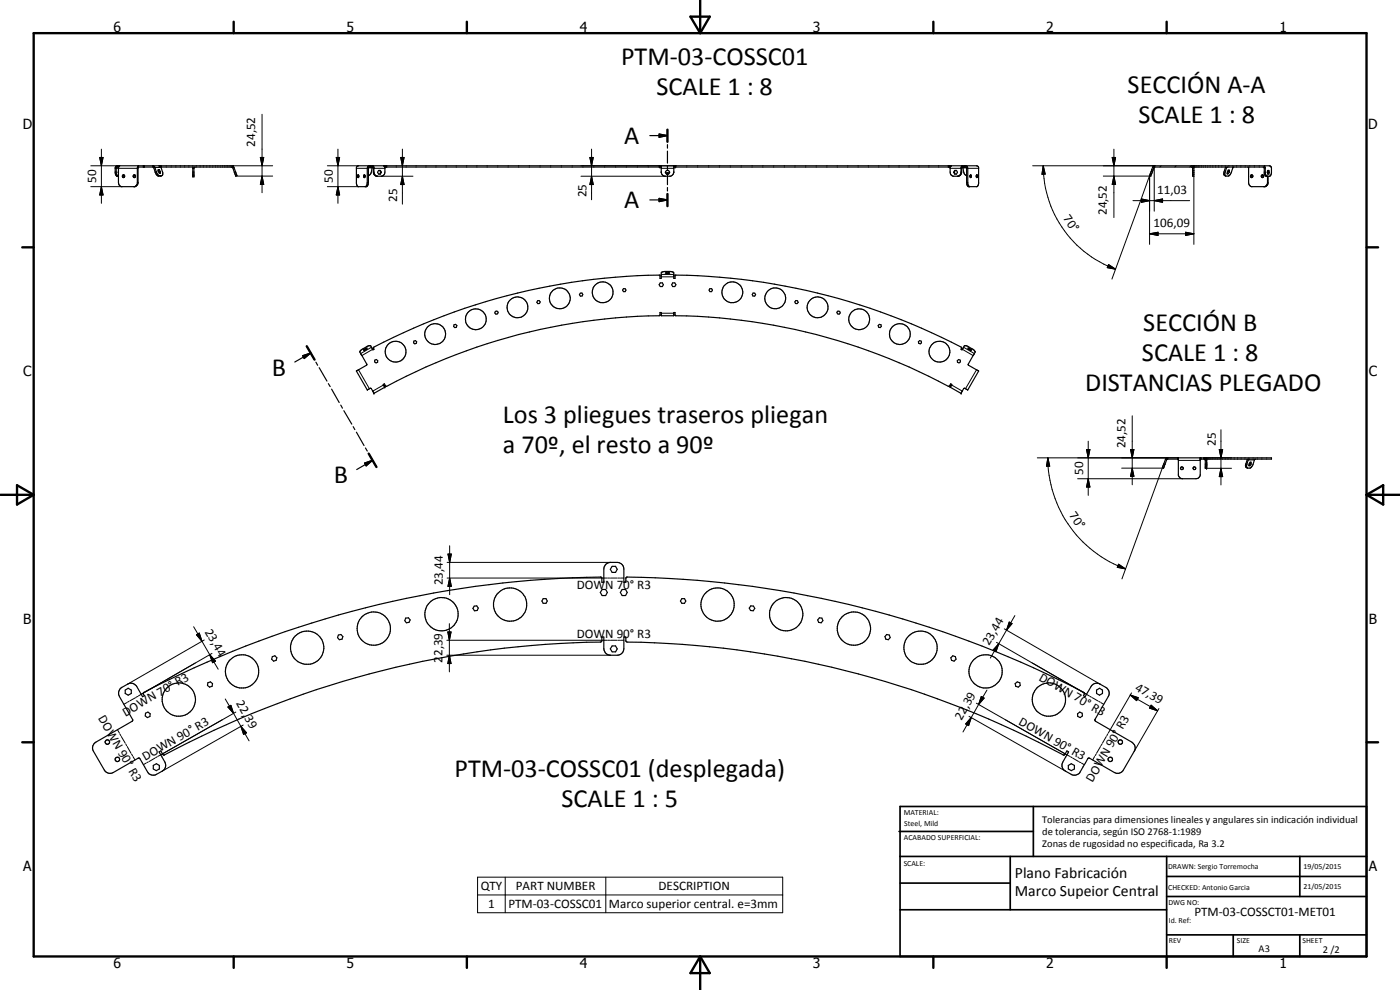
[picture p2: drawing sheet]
<svg xmlns="http://www.w3.org/2000/svg" width="420mm" height="297mm" viewBox="0 0 420 297" stroke-linecap="round" stroke-linejoin="round" font-family="sans-serif">
<g fill="none" stroke="#000" stroke-width=".35">
<path d="M200.3 38.9v3.6M35.5 51.4v.5M35.6 50.1l-.5 .1-.2 .3v1.6l.5 .8M35.6 50.1l-.1 4.6 .2 .8 .7 .5h4.1l.6-.4 .3-.6v-4.7l.2-.2h4.3l.3 .3 .4 1.2a1.38 1.38 0 0 0 2 1.1M35.9 49.7l-.3 .4M36.9 52.5h.4l.1 .3-.1 .4-.3 .1-.3-.3zM37.2 52.5l-.3 .3 .3 .5M40.4 52.5l-.2 .3 .2 .5M41.6 49.7l-.4 .6v4.9l-.8 .8M45.9 49.7l.5 .4 .5 1.4a1.28 1.28 0 0 0 1.7 1.2M47.7 49.7l.6 .4 .5 1.6-.2 1M47.8 51.6v.4"/>
<path d="M47.8 50.9l.3 .6M47.8 50.9l-.3 .2 .3 .5M47.8 50.9h-.3v.6l.3 .5M48.1 51.5l.1 .5h-.4M48.1 51.5l-.3 .1M48.3 50.1h21.7v-.4h-34.8l-.4 .2-.2 .4v1.6l.2 .8 .7 .2M57.9 50.1v2.8h.3v-2.4l.4-.4M69.5 50.1l.4 .3 .9 2.4M70 50l1.1 2.7-.3 .1M70.8 52.8h.1M107.4 52.5l.3 .3-.2 .5-.2-.3zM107.6 52.6v.5"/>
<path d="M109.5 52.7v.5a.34 .34 0 0 1-.4-.3 .34 .34 0 0 1 .4-.4v.3M109.5 52.6v.5M110.9 49.7l-.5 .3-.2 .5v4.7l-.5 .8M111.8 50.1l-.5 2-.7 .6M111.9 49.7l.3 .5 .1 1.9 .8 .8M112 49.8h.1M113.6 51.1h.6l.3 .6-.3 .5h-.6l-.3-.5zM113.9 51.1l.3 .6M114.2 51.7h.3M114.2 51.7l-.3 .5M115.1 49.7l.2 .2M115.2 49.8h.1"/>
<path d="M115.3 49.9l.2 .6a1.93 1.93 0 0 1-.7 2.3l-1.9 .1-.3-.2-.5-.6-.2-2M115.3 49.7v.2M115.5 50.1h82.9M195 40.7h5.3M195 60h5.3M197.8 40.2l2.5 .5-2.5 .5zM197.8 59.5l2.5 .5-2.5 .5zM198.1 49.7v.4M198.4 49.7v1.9M198.4 51.6l.1 .3M199.7 51.6l.3 .4M199.7 51.6l.3 .5"/>
<path d="M200 52v.1M200 52h.6M200 52.1h.6M200 51.1h.6l.4 .6-.4 .5h-.6l-.3-.5zM200.3 43.4v1M200.3 45.3v3.6M200.3 49.8v1.1M200.3 51.7v3.7M200.3 56.3v1M200.3 58.2v3.6M200.6 52v.1M200.9 51.6l-.3 .4"/>
<path d="M200.9 51.6l-.3 .5M202.2 49.7v2.2l-.2 .4-.5 .5h-2.3l-.5-.5-.3-.7M202.2 50.1h83M202.6 49.7v.4M285.3 49.9l-.2 .4a2.46 2.46 0 0 0 .3 2.2l.6 .4 1.9-.1 .7-.9 .1-1.7h1.2l.2 .1 .2 5.3 .3 .4h2.6l.4-.5 .1-5.2-.3-.5-.3-.1h-185.5l-.3 .1-.3 .5v4.7l.3 .9 2.8 .1 .2-.2 .3-1.1v-4.4l.3-.2h1M285.3 49.7v.2M285.4 49.8h.1M285.5 49.7l-.2 .2M286.2 51.7h.2M286.4 51.7l.3 .5M286.5 51.1h.6l.2 .6-.2 .5h-.6l-.3-.5zM286.7 51.1l-.3 .6"/>
<path d="M288.8 49.7l-.4 .8a2.1 2.1 0 0 1-.5 2.2l-.3 .2M288.8 50.1l.6 2 .7 .6M289.8 49.7l.4 .3 .2 .5v4.5l.5 1M291.1 52.8h.1M291.2 52.6v.5M291.2 52.6l.1-.1 .2 .2-.2 .6M291.2 53.1v.2M291.2 53.3h.1M293 52.6v.5M293 52.6l.1-.1 .3 .3-.3 .5M293 53.1l.1 .2M293.1 53.3h.1"/>
<path d="M345.3 52l.3 .1M345.3 52l-.3 .7 .4 .1 .2-.7M345.5 51.5l-.2 .5M345.5 51.5l.4 .1M345.6 50.9l.4 .2M345.6 50.9l-.1 .6M345.9 51.6l-.3 .5M346 51.1l-.1 .5M346.1 50v-.3h34.8l.5 .3 .2 .3v1.6l-.4 .9-1.3 .1-.2-.2-.3-.6v-1.6l-.3-.4M346.1 50l-.5 .9M346.6 49.7l-.5 .3M357.5 49.7l.6 .3 .2 .3v2.6h-.4v-2.6l-.4-.2h-10.9l-.3 .2-.3 .8"/>
<path d="M357.9 51.7h.4M357.9 52.2h.4M357.9 51.1h.4M367.8 50.1l-.4 1.4a.85 .85 0 0 0 .4 1.3M368.4 50.1l-.3 .3-.5 1.5 .2 .9M368.6 51.1l-.3 .5v.5h.3M368.6 51.5l-.3 .5 .3 .1M368.6 51.1v.4M368.6 51.5l.4 .1M368.6 51.1h.4v.5M369 51.6l-.4 .5M370.3 50.1l-.3 .2-.7 1.8a1.11 1.11 0 0 1-1.5 .7"/>
<path d="M374.5 50.1l.2 .4v4.5l.7 .9h4.5l.6-.7 .1-2.3M375.7 52.5h-.2l-.2 .4 .2 .4h.2M375.7 52.5l.3 .3-.3 .5M375.7 52.5l-.2 .2v.4l.2 .2M379 52.5l-.5 .2 .1 .4 .4 .2M379 52.5l.3 .3-.3 .5M379 52.5l-.3 .3 .3 .5M379.5 49.7v.4h-21.3M379.5 49.9l.2 .4 .1 2 .4 .6M380.4 51.5v.4M380.4 52.9v2.1l-.5 .8-.4 .2M380.5 51.1l.1 .6"/>
<path d="M380.5 51.1h.3v1.1h-.3l-.2-.5zM380.6 51.4v.5M380.6 51.7h.3M380.6 51.7l-.1 .5M136.3 97.5l.4-.2 .4 .4-.1 .5-.5 .1-.4-.3zM148.7 93.4l.4-.1 .4 .4-.2 .4-.5 .2-.3-.4zM161.3 90.3l.5-.1 .3 .4-.2 .5h-.5l-.3-.4zM174.1 88l.6-.1 .2 .5-.2 .4-.5 .1-.3-.5zM187.1 86.6h.5l.3 .4-.3 .5h-.5l-.3-.5zM198.2 84.9h.6l.3 .5-.3 .6h-.6l-.4-.6zM199.7 81.9l.3-.2v.4zM200 82.1h.7"/>
<path d="M200 81.7h.6M200.6 81.7l.4 .2-.4 .2zM201.9 84.9h.6l.3 .5-.3 .6h-.6l-.3-.6zM213.1 86.6h.5l.2 .4-.2 .5h-.5l-.3-.5zM226 87.9l.5 .1 .3 .4-.3 .5-.5-.1-.2-.4zM238.8 90.2l.5 .1 .3 .4-.4 .4h-.5l-.2-.5zM251.5 93.3l.5 .1 .2 .5-.4 .4-.5-.2-.1-.4zM263.9 97.3l.5 .2 .1 .5-.4 .3-.4-.1-.1-.5zM90.8 106.7l2.4-.8-1.9 1.7zM92.1 103.9l2.3 4M93.2 105.9l-4.7 2.7M94.8 108.7l.5 .9"/>
<path d="M95.8 110.3l2.3 4M98.5 115.1l.6 .9M99.5 116.8l2.3 4M107 111.3l3.2 5.7 1.1-.5 .9 1.5M107 111.3h.1M107 111.3l3.1-1.9-2.1-3.8 .2-.4 2.6-1.5 .5 .1 .6 1.2 .4-.2-.3-.4a185.8 185.8 0 0 1 86.1-21.7v.8h.3l.1-1.7 1-.4h1.7l.9 .3 .1 1.8h.4v-.8a186.7 186.7 0 0 1 86 21.6l-.2 .5 .3 .2 .7-1.2 .5-.1 2.6 1.5 .2 .4-2.1 3.8 3.1 1.9M109.3 104.8l-.2 .3 .9-.3M109.8 104.4l-.5 .4M109.8 104.4l.2 .3M109.8 104.4h.4l-.2 .4M110 104.7l-.6 .4-.1-.3M110 104.7h.1"/>
<path d="M112.2 118h.1M112.5 108.1l.4-.2 .5 .3-.1 .5-.5 .2-.4-.3zM115.3 115.7l-.3-.3 .3-.3 .6 .9a178.9 178.9 0 0 1 82.1-21.3l.1-.9h.3v.9h3.8v-.9h.4v.9a179.2 179.2 0 0 1 82.2 21.3l.5-.9 .4 .3-.4 .5M115.3 115.7l.2 .5M115.3 115.7v.2M115.3 115.8h.1M115.4 116l.1 .2M115.5 116.2l-3.3 1.8M124.2 102.4l.5-.2 .3 .3v.5l-.5 .2-.4-.3zM275.6 102.5l.4-.3 .5 .2 .1 .5-.4 .3-.5-.2zM285.1 116.1h.1M285.3 116l-.2 .2"/>
<path d="M285.3 115.8h.1M285.3 115.8l-.2 .4M287.3 108.2l.4-.3 .5 .2v.5l-.4 .3-.5-.2zM290.6 104.7h.1M290.6 104.8l1 .3-.2-.3M290.6 104.7l.6 .4 .2-.3M290.8 104.4h-.3l.1 .4M290.8 104.4l.6 .4M290.8 104.4l-.2 .3M293.7 111.3h.1M293.7 111.3l-3.3 5.7-.8-.5-.4 .1-.8 1.4-3.3-1.8M102.3 121.5l.5 1"/>
<path d="M103.2 123.2l2.4 4.1M106 128l.5 .9M107 129.7l2.3 4M109.4 138.9l2.4-.8-1.9 1.7zM109.7 134.4l.5 .9M110.6 136.1l2.4 4M111.8 138.1l-4.8 2.8M350 137.5l31.6-.1v.4h-19.6M350.5 137.4l-.7 .3-.9 2.6M353.6 137.8h-3.4l-1 2.6M353.6 137.4v5.2l.6 .8 .7 .2h4l.9-.3 .4-.7v-5.2M360.2 137.8h1.1l.4 .2v2.5h.4v-2.5"/>
<path d="M361.5 137.4h-.2l.6 .2M361.7 137.5l.2 .1M361.9 137.6l.2 .4M362 137.7l.1 .3M362.1 138v.1M374.3 137.8l-.5 1.8a.67 .67 0 0 0 .5 .8M374.8 139.6h.1M374.9 139.6l.2 .1M374.9 137.8l-.3 .2-.5 1.7 .2 .7M375.2 138.7h.3v.5M375.2 138.7l-.4 1h.3M375.2 138.7v.4"/>
<path d="M375.2 139.1l.3 .1M375.2 139.1l-.3 .5M375.5 139.2l-.4 .5M376.8 137.8l-1.3 2.5-.4 .2-.8-.1M348.9 140.3h.1M348.9 140.3l.3 .2M349.2 140.4v.1M163 179.6h.9l.3 .7-.3 .7h-.9l-.4-.7zM180.7 176.9h1.1l.5 .9-.5 .9h-1.1l-.5-.9zM183.7 169.9h1l.5 .9-.5 .9h-1l-.5-.9zM186.7 176.9h1l.5 .9-.5 .9h-1l-.5-.9zM204.6 179.6h.8l.4 .7-.4 .7h-.8l-.4-.7z"/>
<path d="M81.7 197l.8-.2 .6 .6-.2 .7-.8 .3-.6-.6zM101.5 190.5l.8-.1 .6 .6-.3 .8-.8 .1-.5-.6zM121.7 185.5l.9-.1 .5 .6-.3 .7-.8 .2-.5-.7zM142.3 181.9l.8-.1 .4 .7-.3 .7-.8 .1-.5-.8zM183.7 193.8h1l.5 .9-.5 .9h-1l-.5-.9zM225.3 181.8l.8 .1 .4 .6-.5 .8-.8-.1-.3-.7zM245.9 185.4l.8 .1 .3 .7-.5 .7-.8-.2-.3-.7zM266.1 190.4l.8 .1 .3 .8-.6 .6-.8-.1-.2-.8zM285.4 197.4l.6-.6 .7 .2 .2 .8-.6 .6-.7-.3zM36 206.7l2.3-1.4a1.99 1.99 0 0 1 2.8 .7l1.7 3 .5-.3-.3-.8a300.6 300.6 0 0 1 137.5-34.6l.1 1.4h.6l.1-4.3a1.98 1.98 0 0 1 1.9-1.7 4.2 4.2 0 0 1 3.3 .5l.7 1.2v4.3h.6l.1-1.4a300.6 300.6 0 0 1 137.5 34.6l-.2 .8 .5 .3 1.7-3a1.94 1.94 0 0 1 2.7-.7l1.8 .9a1.99 1.99 0 0 1 .7 2.8l-4 6.9v.3l11.1 6.5a1.99 1.99 0 0 1 .7 2.7l-3.3 5.7a2.01 2.01 0 0 1-2.7 .7l-7.8-4.3-2.6 4.4-1.2 .7a4 4 0 0 1-3.1-1.2 2.01 2.01 0 0 1-.7-2.8l1.7-3-.5-.3-.8 1.3a288.5 288.5 0 0 0-131.5-34.1l-.1-1.4h-.6v3.5a2 2 0 0 1-2 2h-2a2 2 0 0 1-2-2v-3.5h-.6l-.1 1.4a288.7 288.7 0 0 0-131.4 34.1l-.8-1.3-.6 .3 1.8 3a2 2 0 0 1-.8 2.8 4 4 0 0 1-3.1 1.2l-1.1-.7-2.7-4.4-7.8 4.3a2.01 2.01 0 0 1-2.7-.7l-3.2-5.7a1.99 1.99 0 0 1 .7-2.7l11-6.5-4-7.2a2 2 0 0 1 .2-2.3zM37.6 207.1l.9-.6 .9 .6v1l-.9 .5-.9-.5zM43.7 214l.7-.3 .7 .5-.1 .8-.8 .3-.6-.5z"/>
<path d="M62.4 204.9l.7-.3 .7 .5-.1 .8-.8 .3-.6-.5zM304.7 205.1l.6-.5 .8 .3 .1 .8-.6 .5-.8-.3zM323.4 214.2l.7-.5 .7 .3 .1 .8-.7 .5-.7-.3zM329.1 207.1l.9-.6 .9 .6v1l-.9 .5-.9-.5zM46 229.7l.9-.5 .9 .5v1l-.9 .5-.9-.5zM320.6 229.7l.9-.5 .9 .5v1l-.9 .5-.9-.5z"/>
<circle cx="40.3" cy="52.9" r=".39"/>
<circle cx="142.8" cy="95.8" r="3.1"/>
<circle cx="155.3" cy="92.2" r="3.1"/>
<circle cx="168" cy="89.5" r="3.1"/>
<circle cx="180.9" cy="87.7" r="3.1"/>
<circle cx="219.8" cy="87.7" r="3.1"/>
<circle cx="232.7" cy="89.5" r="3.1"/>
<circle cx="245.4" cy="92.2" r="3.1"/>
<circle cx="257.8" cy="95.8" r="3.1"/>
<circle cx="118.7" cy="105.5" r="3.1"/>
<circle cx="130.6" cy="100.2" r="3.1"/>
<circle cx="270.1" cy="100.2" r="3.1"/>
<circle cx="281.9" cy="105.5" r="3.1"/>
<circle cx="354.7" cy="140.5" r=".42"/>
<circle cx="358.5" cy="140.5" r=".41"/>
<circle cx="92.2" cy="194.3" r="5"/>
<circle cx="112.2" cy="188.6" r="5"/>
<circle cx="132.5" cy="184.3" r="5"/>
<circle cx="153.1" cy="181.4" r="5"/>
<circle cx="215.4" cy="181.4" r="5"/>
<circle cx="235.9" cy="184.3" r="5"/>
<circle cx="256.3" cy="188.6" r="5"/>
<circle cx="276.3" cy="194.3" r="5"/>
<circle cx="53.6" cy="209.9" r="5"/>
<circle cx="72.6" cy="201.4" r="5"/>
<circle cx="295.8" cy="201.5" r="5"/>
<circle cx="314.8" cy="209.9" r="5"/>
<circle cx="32.2" cy="222.6" r=".67"/>
<circle cx="35.2" cy="227.8" r=".67"/>
<circle cx="333.2" cy="227.8" r=".65"/>
<circle cx="336.2" cy="222.7" r=".66"/>
</g>
<g fill="#000">
<circle cx="47.5" cy="51.1" r=".18"/>
<circle cx="47.8" cy="49.7" r=".18"/>
<circle cx="57.9" cy="52.9" r=".18"/>
<circle cx="58.2" cy="52.9" r=".18"/>
<circle cx="70" cy="49.7" r=".18"/>
<circle cx="70" cy="50.1" r=".18"/>
<circle cx="198.1" cy="49.7" r=".18"/>
<circle cx="198.1" cy="50.1" r=".18"/>
<circle cx="202.6" cy="49.7" r=".18"/>
<circle cx="202.6" cy="50.1" r=".18"/>
<circle cx="346.1" cy="49.7" r=".18"/>
<circle cx="358.3" cy="49.7" r=".18"/>
<circle cx="368.3" cy="52" r=".18"/>
<circle cx="109.4" cy="105.1" r=".18"/>
<circle cx="112.2" cy="118" r=".18"/>
<circle cx="115.5" cy="116.1" r=".18"/>
<circle cx="288.4" cy="118" r=".18"/>
<circle cx="291.2" cy="105.1" r=".18"/>
<circle cx="360.2" cy="137.8" r=".18"/>
<circle cx="360.2" cy="137.4" r=".18"/>
<circle cx="361.3" cy="137.4" r=".18"/>
<circle cx="362.1" cy="139.3" r=".18"/>
<circle cx="362.1" cy="139.9" r=".18"/>
<circle cx="362.1" cy="138.7" r=".18"/>
<circle cx="362.2" cy="137.8" r=".18"/>
<circle cx="362.2" cy="137.4" r=".18"/>
<circle cx="362.1" cy="140.5" r=".18"/>
</g>
<g fill="none" stroke="#000" stroke-width=".3">
<path d="M78.6 34.3v23.5M27.3 49.7h8.6M27.3 56h9.3M29.9 47.2h1l-.5 2.5zM30.4 56l.5 2.5h-1zM30.4 44.7v16.3M34.6 50.5h6.6M34.6 51.6h.3M35.2 49.7v.4M41.2 54.7h.2M43 49.7v.4M43.3 49.7v.4"/>
<path d="M45.9 49.7v.4M46.9 51.5l-.3 .1M47.9 52.7l-.3 .1M48.1 49.7v.1M48.3 50.2l-2.1 .2M48.4 49.7v.4M48.5 52.7l-.3 .1M57.9 50.5h.3M57.9 51.6h.3M70.2 50.2l-.3 .2M70.7 51.5l-.4 .1M70.8 52.8h11"/>
<path d="M78.1 47.2h1.1l-.6 2.5zM78.6 52.8l.6 2.5h-1.1zM81.8 49.7h-11.8v.4M98.2 49.7h9.4M98.2 56h9.4M100.9 47.2h1l-.5 2.5zM101.4 56l.5 2.5h-1zM101.4 44.7v16.3M107 50.5h3.2M110.2 54.7h.4M110.6 50.4h1.1M111.1 49.7v.4"/>
<path d="M111.4 49.7v.4M111.9 49.7v.4M112 50.5h3.5M112 51.6h.2M114.4 52.9h9.5M115.7 49.7v.4M116.1 49.7v.4M120.3 47.2h1l-.5 2.5zM120.8 52.9l.5 2.5h-1zM120.8 44.7v16.6M174.4 49.7h28.4v.4M174.4 52.9h25.3"/>
<path d="M177 47.2h1l-.5 2.5zM177.5 52.9l.5 2.5h-1zM177.5 44.7v15.2M197.8 49.7v.4M198.4 50.5h3.8M284.6 49.7v.4M284.9 49.7v.4M285.1 50.5h3.5M288.4 51.6h.2M288.8 49.7v.4M289 50.4h1.1M289.2 49.7v.4"/>
<path d="M289.6 49.7v.4M290.1 54.7h.3M290.4 50.5h3.3M309.9 49.7h36.7M313.1 49.7l.6 2.5-1 .1zM313.1 49.7a33.1 33.1 0 0 0 21.7 31.1M331.1 52.8h14.3M333.8 47.2h1l-.5 2.5zM334.3 52.8l.5 2.5h-1zM334.3 44.7v20.6M342.5 59.7l2.5 .5-2.5 .5zM342.6 59.3l-8.9 24.4"/>
<path d="M345 52.7v20.6M345.3 52l-2.6 7.2M345.6 52.1l-.6 .6M346.4 50.2v13.2M348.5 49.7l-.4 .4M353 49.7l-.4 .4M357.5 49.7l-.4 .4M358.3 52.4l-.4 .3M358.3 52.9v20.4M332.7 79.4l2.1 1.4-2.5-.5zM340 60.2h17M345 70.1l2.5-.4v1z"/>
<path d="M345 70.1h13.3M346.4 60.2l2.5-.5v1zM355.8 69.7l2.5 .4-2.5 .6zM198.4 83.1h3.8M198.4 82.3h3.8M198.4 94h3.8M107.6 111l3.3 5.6M111.5 104.2l-3.3 1.9M111.8 104.8l-3.2 1.9M115.1 115.5l-3.2 1.8M285.5 115.5l3.3 1.8M288.8 104.8l3.2 1.9"/>
<path d="M289.2 104.2l3.2 1.9M293.1 111l-3.3 5.6M311.3 137.4h42.3M314.5 137.4l.5 2.5h-.9zM314.5 137.4a35.5 35.5 0 0 0 23.3 33.3M326.1 134.9h1l-.5 2.5zM326.6 132.4v16.2M339.3 134.9h1l-.5 2.5zM339.8 124.8v20.7M349.3 139.1l.4 .2M349.7 137.9l.4 .1M350.3 137.4h.1"/>
<path d="M350.5 137.4v.4M353.4 137.4v.4M353.6 138.1h6.6M360.5 137.4v.4M361.7 138.1h.4M361.7 139.2h.4M361.9 137.4v.2M362.1 138.1h.1M362.2 137.4v.4M365.9 134.9h1l-.5 2.5zM366.4 128.9v16.6M369.6 137.4h-8.3v.4"/>
<path d="M373.9 139.1l.3 .2M374.3 137.9l2.2 .1M323.4 143.6h31.5M326.6 143.6l.5 2.5h-1zM336.6 140.5h12.6M339.8 140.5l.5 2.4h-1zM348.9 140.3l-12.2 33.4M362.1 140.5h7.5M366.4 140.5l.5 2.5h-1zM134.2 173.4h48M134.2 168.7h49M134.4 166.2h1.1l-.6 2.5z"/>
<path d="M134.9 173.4l.6 2.5h-1.1zM134.9 163.7v14.7M182.4 173.4h.6M183.2 173.4h2M185.5 173.4h.5M186.2 173.4h1M335.7 169.3l2.1 1.4-2.5-.5zM58.1 188l2.5 4.4M59 190.5l.8-.6 .8 2.5zM60.6 192.4l4.9 8.4M61.3 192l-23 13.3M62.9 196.4l1.8 2-.9 .4z"/>
<path d="M63.6 196l-21.2 12.3M134.1 192.1h48.1M134.1 196.6h49.1M134.4 189.6h1l-.5 2.5zM134.9 196.6l.5 2.5h-1zM134.9 187.1v14.5M182.4 192.1h.6M183.2 192.1h2M185.5 192.1h.5M186.2 192.1h1M299.1 192.7l27 15.6M299.8 193.1l-.9 2.4-.8-.5z"/>
<path d="M299.8 193.1l-2.6 4.3M301.4 188.7l28.7 16.6M302.1 189.1l-2.3 4M302.9 186.6l.8 .5-1.6 2zM304.6 184.7l-2.5 4.4M309.8 198.9l16.3 9.4M35.3 218.9l.5 1.1M38 210.8l-.8 .5M38.7 210.4l-.4 .3M40.7 209.3l-1.8 1M41.3 209l-.5 .2M42.4 208.3l-.9 .5"/>
<path d="M48.3 204.9l-5.9 3.4M67.6 209.7l2.5 4.3M68.4 212.1l.9-.5 .8 2.4zM70.1 214l2.2 3.9M70.8 213.7l-23.4 13.2M72.3 217.9l1.7 2-.9 .4zM72.3 217.9l2.4 4.4M73 217.6l-24.3 13.8M290.8 214.9l28.9 16.5M291.5 215.3l-.8 2.4-.9-.5zM291.5 215.3l-2.5 4.3M293 211l27.2 15.5"/>
<path d="M293.7 211.4l-2.2 3.9M294.5 209l.8 .5-1.6 1.9zM296.2 207.1l-2.5 4.3M301.7 215.9l18.5 10.6M326.1 208.3l.8 .5M327.1 209l.5 .2M327.8 209.3l1.7 1M329.8 210.4l.4 .3M330.4 210.8l.8 .5M339.2 208.5l2.4 .8-.5 .9zM339.2 208.5l8.2 4.8M339.6 207.9l-7 12.1"/>
<path d="M345.5 211.6l1.9 1.7-2.4-.8zM347.8 212.6l-7.4 12.8M36 220.2l.3 .5M36.4 221l1.2 2M37.7 223.2l.3 .5M38.2 224l1.1 2M39.5 226.3l.3 .4M39.9 227l.6 1M43.9 228.9l-.9 .5M44.5 228.6l-.4 .2M46.5 227.5l-1.7 1M47.1 227.1l-.4 .2"/>
<path d="M320.2 226.5l.9 .4M321.3 227.1l.4 .2M321.9 227.5l1.8 1M323.9 228.6l.4 .2M324.6 228.9l.8 .5M328.5 227l-.6 1M329 226.3l-.3 .4M330.3 224l-1.2 2M330.7 223.2l-.3 .5M332 221l-1.1 2M332.4 220.2l-.2 .5M143.3 263.2h91.6v10.7h-91.6z"/>
<path d="M143.3 268.5h91.6M151.6 263.2v10.7M181.8 263.2v10.7"/>
</g>
<g fill="none" stroke="#000" stroke-width=".71">
<path d="M10.1 9.9h400v277.1h-400zM70.1 6.5v3.4M140.1 6.5v3.4M207.2 5h5.8l-2.9 4.9zM210.1 0v9.9M280.1 6.5v3.4M350.1 6.5v3.4M200.3 38.9v3.6M200.3 58.2v3.6M6.7 74.2h3.4M410.1 74.2h3.5M92.1 103.9l2.3 4"/>
<path d="M110.6 136.1l2.4 4M.1 148.5h10M5.1 145.6l5 2.9-5 2.9zM410.1 148.5h10M410.1 148.5l5-2.9v5.8zM6.7 222.7h3.4M410.1 222.7h3.5M70.1 287v3.4M140.1 287v3.4M210.1 287v10M210.1 287l2.9 5h-5.8zM280.1 287v3.4"/>
<path d="M350.1 287v3.4"/>
</g>
<g fill="none" stroke="#000" stroke-width=".51">
<path d="M269.8 249.5h40.3M270.1 242h140v45h-140zM270.1 257h140M303.2 257v16M310.1 242v15M350.1 257v30M390.1 257v12M270.1 265h33.1M270.1 273h80M350.1 269h60M350.1 263h60M350.1 280.5h60"/>
<path d="M370.1 280.5v6.5M390.1 280.5v6.5"/>
</g>
<g fill="#000">
<path d="M29.9 47.2h1l-.5 2.5zM30.4 56l.5 2.5h-1zM78.1 47.2h1.1l-.6 2.5zM78.6 52.8l.6 2.5h-1.1zM100.9 47.2h1l-.5 2.5zM101.4 56l.5 2.5h-1zM120.3 47.2h1l-.5 2.5zM120.8 52.9l.5 2.5h-1zM177 47.2h1l-.5 2.5zM177.5 52.9l.5 2.5h-1zM197.8 40.2l2.5 .5-2.5 .5zM313.1 49.7l.6 2.5-1 .1z"/>
<path d="M333.8 47.2h1l-.5 2.5zM334.3 52.8l.5 2.5h-1zM346.4 60.2l2.5-.5v1zM197.8 59.5l2.5 .5-2.5 .5zM342.5 59.7l2.5 .5-2.5 .5zM345 70.1l2.5-.4v1zM355.8 69.7l2.5 .4-2.5 .6zM332.7 79.4l2.1 1.4-2.5-.5zM90.8 106.7l2.4-.8-1.9 1.7zM109.4 138.9l2.4-.8-1.9 1.7zM314.5 137.4l.5 2.5h-.9zM326.1 134.9h1l-.5 2.5z"/>
<path d="M339.3 134.9h1l-.5 2.5zM365.9 134.9h1l-.5 2.5zM326.6 143.6l.5 2.5h-1zM339.8 140.5l.5 2.4h-1zM366.4 140.5l.5 2.5h-1zM134.4 166.2h1.1l-.6 2.5zM134.9 173.4l.6 2.5h-1.1zM335.7 169.3l2.1 1.4-2.5-.5zM59 190.5l.8-.6 .8 2.5zM62.9 196.4l1.8 2-.9 .4zM134.4 189.6h1l-.5 2.5zM134.9 196.6l.5 2.5h-1z"/>
<path d="M299.8 193.1l-.9 2.4-.8-.5zM302.9 186.6l.8 .5-1.6 2zM68.4 212.1l.9-.5 .8 2.4zM72.3 217.9l1.7 2-.9 .4zM291.5 215.3l-.8 2.4-.9-.5zM294.5 209l.8 .5-1.6 1.9zM339.2 208.5l2.4 .8-.5 .9zM345.5 211.6l1.9 1.7-2.4-.8z"/>
</g>
<g font-size="7.9">
<text x="186.4" y="19.4">PTM-03-COSSC01</text>
<text x="197.1" y="28.4">SCALE 1 : 8</text>
<text x="338.4" y="27.9">SECCIÓN A-A</text>
<text x="341.7" y="36.9">SCALE 1 : 8</text>
<text x="187.3" y="43.2">A</text>
<text x="187.3" y="62.5">A</text>
<text x="343.1" y="99.2">SECCIÓN B</text>
<text x="81.6" y="112.7">B</text>
<text x="342.7" y="108.2">SCALE 1 : 8</text>
<text x="325.7" y="117.3">DISTANCIAS PLEGADO</text>
<text x="150.9" y="127">Los 3 pliegues traseros pliegan</text>
<text x="150.9" y="136">a 70º, el resto a 90º</text>
<text x="100.2" y="144.9">B</text>
<text x="136.4" y="233.1">PTM-03-COSSC01 (desplegada)</text>
<text x="168.5" y="242.1">SCALE 1 : 5</text>
</g>
<g font-size="4.7">
<text x="304.6" y="263.5">Plano Fabricación</text>
<text x="304.6" y="268.9">Marco Supeior Central</text>
</g>
<g font-size="4.2">
<text x="34" y="9.6">6</text>
<text x="104" y="9.6">5</text>
<text x="174" y="9.6">4</text>
<text x="244" y="9.6">3</text>
<text x="314" y="9.6">2</text>
<text x="384" y="9.6">1</text>
<text x="6.8" y="38.7">D</text>
<text x="410.6" y="38.7">D</text>
<text x="7" y="112.9">C</text>
<text x="410.8" y="112.9">C</text>
<text x="7" y="187.1">B</text>
<text x="410.8" y="187.1">B</text>
<text x="7" y="261.4">A</text>
<text x="410.8" y="261.4">A</text>
<text x="34" y="290.4">6</text>
<text x="104" y="290.4">5</text>
<text x="174" y="290.4">4</text>
<text x="244" y="290.4">3</text>
<text x="314" y="290.4">2</text>
<text x="384" y="290.4">1</text>
</g>
<g font-size="3.9">
<text x="76.6" y="44" transform="rotate(-90 76.6 44)">24,52</text>
<text x="28.9" y="54.9" transform="rotate(-90 28.9 54.9)">50</text>
<text x="99.9" y="54.9" transform="rotate(-90 99.9 54.9)">50</text>
<text x="176" y="59.2" transform="rotate(-90 176 59.2)">25</text>
<text x="347.3" y="58.1">11,03</text>
<text x="119.2" y="60.5" transform="rotate(-90 119.2 60.5)">25</text>
<text x="319" y="65.5" transform="rotate(55 319 65.5)">70°</text>
<text x="332.2" y="64.6" transform="rotate(-90 332.2 64.6)">24,52</text>
<text x="346.2" y="68.1">106,09</text>
<text x="337.8" y="134.5" transform="rotate(-90 337.8 134.5)">24,52</text>
<text x="364.9" y="133.8" transform="rotate(-90 364.9 133.8)">25</text>
<text x="325" y="142.5" transform="rotate(-90 325 142.5)">50</text>
<text x="320.7" y="154.6" transform="rotate(55 320.7 154.6)">70°</text>
<text x="132.9" y="175.6" transform="rotate(-90 132.9 175.6)">23,44</text>
<text x="173.1" y="176.8">DOWN 70° R3</text>
<text x="61.4" y="189.5" transform="rotate(60 61.4 189.5)">23,44</text>
<text x="173.1" y="191.3">DOWN 90° R3</text>
<text x="296.9" y="193.9" transform="rotate(-60 296.9 193.9)">23,44</text>
<text x="132.8" y="198.8" transform="rotate(-90 132.8 198.8)">22,39</text>
<text x="311.6" y="203.9" transform="rotate(30 311.6 203.9)">DOWN 70° R3</text>
<text x="340.5" y="206.9" transform="rotate(30 340.5 206.9)">47,39</text>
<text x="29.4" y="215.4" transform="rotate(60 29.4 215.4)">DOWN 90° R3</text>
<text x="37.6" y="215" transform="rotate(-30 37.6 215)">DOWN 70° R3</text>
<text x="70.8" y="211.1" transform="rotate(60 70.8 211.1)">22,39</text>
<text x="288.6" y="216.2" transform="rotate(-60 288.6 216.2)">22,39</text>
<text x="305.5" y="217.2" transform="rotate(30 305.5 217.2)">DOWN 90° R3</text>
<text x="43.5" y="228.3" transform="rotate(-30 43.5 228.3)">DOWN 90° R3</text>
<text x="327.9" y="234.9" transform="rotate(-60 327.9 234.9)">DOWN 90° R3</text>
<text x="144.3" y="267.1">QTY</text>
<text x="154.8" y="267.1">PART NUMBER</text>
<text x="197.6" y="267.1">DESCRIPTION</text>
<text x="146.5" y="272.5">1</text>
<text x="152.6" y="272.5">PTM-03-COSSC01</text>
<text x="182.7" y="272.5">Marco superior central. e=3mm</text>
<text x="358.5" y="275">PTM-03-COSSCT01-MET01</text>
</g>
<g font-size="3.1">
<text x="312.7" y="246.8">Tolerancias para dimensiones lineales y angulares sin indicación individual</text>
<text x="312.7" y="250.4">de tolerancia, según ISO 2768-1:1989</text>
<text x="312.7" y="254">Zonas de rugosidad no especificada, Ra 3.2</text>
<text x="377.7" y="285.6">A3</text>
<text x="397" y="285.9">2 /2</text>
</g>
<g font-size="2.4">
<text x="271.2" y="244.4">MATERIAL:</text>
<text x="271.3" y="252">ACABADO SUPERFICIAL:</text>
<text x="271.4" y="247.9">Steel, Mild</text>
<text x="271.2" y="259.7">SCALE:</text>
<text x="350.6" y="260.8">DRAWN: Sergio Torremocha</text>
<text x="391.2" y="260.6">19/05/2015</text>
<text x="350.6" y="267">CHECKED: Antonio Garcia</text>
<text x="391.2" y="266.7">21/05/2015</text>
<text x="350.6" y="271.4">DWG NO:</text>
<text x="350.8" y="276.9">Id. Ref:</text>
<text x="350.8" y="282.8">REV</text>
<text x="371.2" y="282.9">SIZE</text>
<text x="390.9" y="282.9">SHEET</text>
</g>
</svg>
